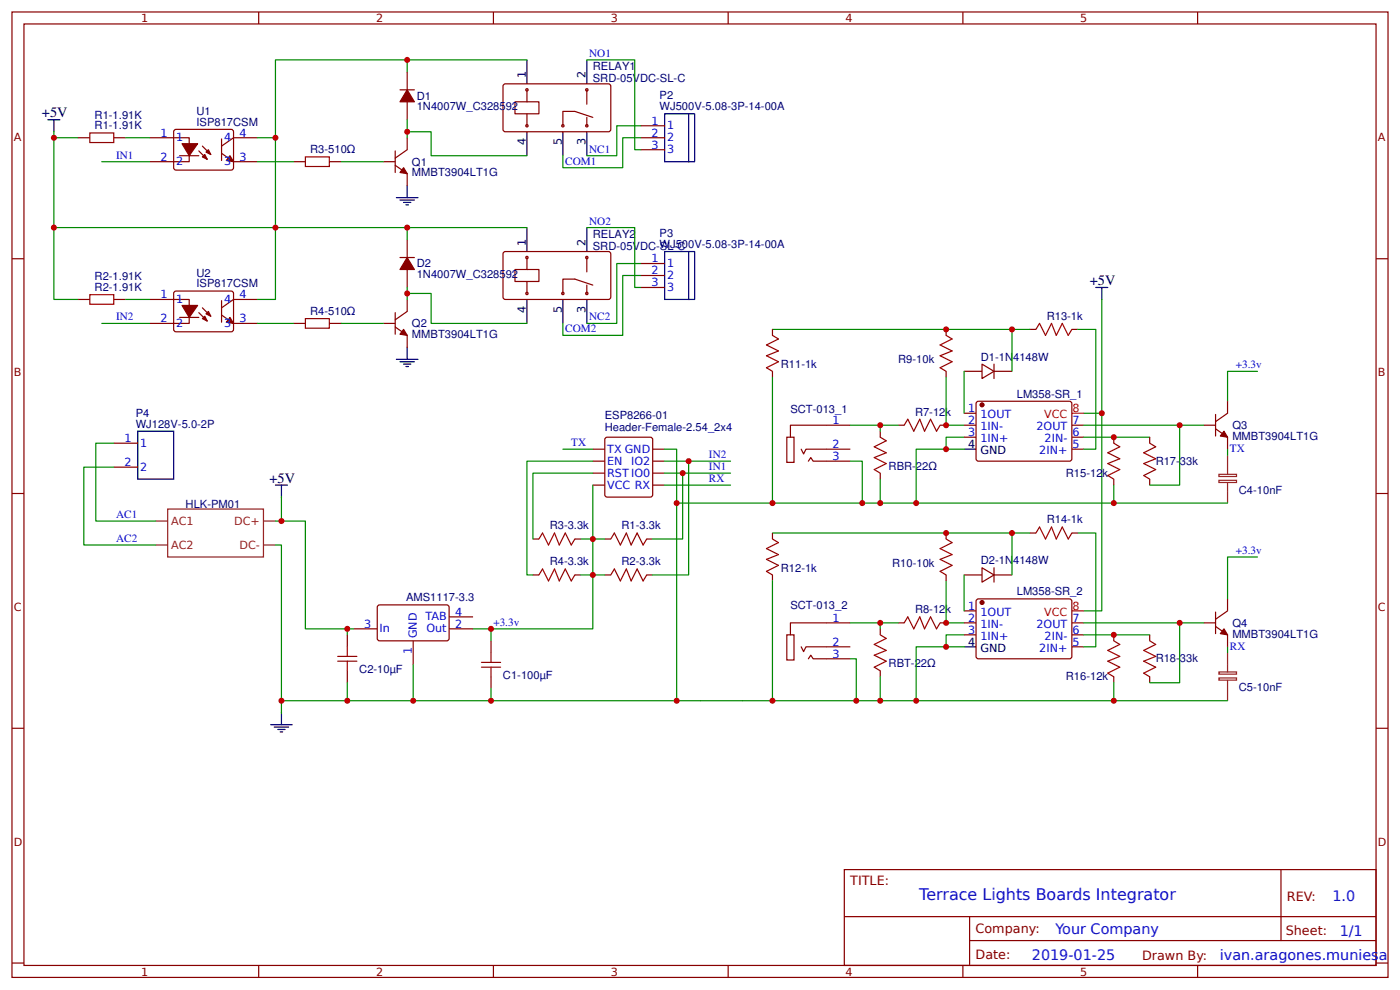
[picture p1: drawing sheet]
<svg xmlns="http://www.w3.org/2000/svg" width="309mm" height="219mm" viewBox="0 0 309 219" stroke-linecap="round" stroke-linejoin="round" font-family="sans-serif">
<g fill="none" stroke="#800" stroke-width=".26">
<path d="M2.6 2.6h304.1v213.3h-304.1zM5.3 5.3h298.7v208h-298.7zM57.1 2.6v2.7M88.4 19.8h3.1M90 15.9v3.9M109 2.6v2.7M111.2 18.8l.5-.3 23 .1 .2 .4v9.8l-.5 .3-23-.1-.3-.4zM116.2 19.6h.4v.4h-.4zM116.4 19.8v2.7M129.5 19.6h.3v.4h-.3zM129.6 19.8v3.2M160.9 2.6v2.7"/>
<path d="M212.7 2.6v2.7M264.6 2.6v2.7M17.2 30.4h2.6M25.1 30.4h2.7M33.1 30.4h8.7v5.3h-8.7M38.4 28.8l.5-.2h12.4l.3 .5-.1 8.2-.4 .3-12.5-.1-.2-.5zM39.7 34.4h4.2M43.9 33.3l1.9 1.9M44.7 32.3l1.9 1.8M48.9 33.9l2.7 1.8h5.3M48.9 30.7v4.8M56.9 30.4h-5.3l-2.7 1.9"/>
<path d="M64.8 35.7h2.7M72.8 35.7h2.6M84.7 35.7h2.6M87.3 36.5l2.7 1.9v2.6M87.3 33.3v4.8M90 22.5v4M90 30.4v2.7l-2.7 1.8M113.8 22.5h5.3v2.6h-5.3zM116.2 27.6h.4v.4h-.4zM116.4 25.1v2.7M124.2 27.6h.3v.4h-.3zM129.5 27.6h.3v.4h-.3z"/>
<path d="M129.6 25.9v1.9M131 25.9l-4-1.3h-2.6v3.2M141.6 30.4h5.2M141.6 27.8h5.2M141.6 33.1h5.2M2.6 57.1h2.7M88.4 56.9h3.1M90 52.9v4M90 59.5v4M111.2 55.8l.5-.2h23l.2 .5v9.8l-.5 .2h-23l-.3-.5zM113.8 59.5h5.3v2.7h-5.3zM116.2 56.7h.4v.4h-.4z"/>
<path d="M116.4 56.9v2.6M129.5 56.7h.3v.4h-.3zM129.6 56.9v3.2M141.6 58.2h5.2M304 57.1h2.7M17.2 66.1h2.6M25.1 66.1h2.7M33.1 66.1h8.7v5.3h-8.7M38.4 64.6l.5-.3 12.4 .1 .3 .4-.1 8.2-.4 .3-12.5-.1-.2-.4zM39.7 70.1h4.2M43.9 69.1l1.9 1.8M44.7 68l1.9 1.8"/>
<path d="M48.9 66.4v4.8M48.9 69.6l2.7 1.8h5.3M56.9 66.1h-5.3l-2.7 1.9M64.8 71.4h2.7M72.8 71.4h2.6M84.7 71.4h2.6M87.3 72.2l2.7 1.9v2.6M87.3 69.1v4.7M90 66.1v2.7l-2.7 1.8M116.2 64.6h.4v.4h-.4zM116.4 62.2v2.6M124.2 64.6h.3v.4h-.3z"/>
<path d="M129.5 64.6h.3v.4h-.3zM129.6 63v1.8M131 63l-4-1.4h-2.6v3.2M141.6 60.9h5.2M141.6 63.5h5.2M170.7 72.8v1.3M209 72.8v1.3M227.5 72.8h1.4M236.8 72.8h1.3M25.1 97.9h5.3M131 99.2h2.6M133.9 96.6h9.8l.4 .2 .1 12.5-.3 .4-9.8 .1-.4-.3-.1-12.4z"/>
<path d="M144.2 99.2h2.6M170.7 82v1.3M173.8 96.6h1.6v5.5h-1.6zM177 99.2l.5 1.1 .6-1.1h9.8M187.9 93.9h-13.3v2.7M194.5 95.2v1.4M198.4 93.9h1.4M207.7 93.9h1.3M209 82v1.3M213 93.9h2.6M213 91.3h2.6M213 96.6h2.6"/>
<path d="M213 82h4M215.7 88.9l.5-.3 20.3 .1 .3 .5-.1 12.4-.4 .3-20.4-.1-.3-.5zM217 80.4l2.6 1.6-2.6 1.6zM219.6 80.4v3.2M219.6 82h4M236.8 99.2h2.6M236.8 93.9h2.6M236.8 96.6h2.6M246.1 96.6v1.3M254 96.6v1.3M265.9 93.9h2.7M268.6 94.7l2.6 1.9v2.6"/>
<path d="M268.6 91.5v4.8M271.2 88.6v2.7l-2.6 1.8M2.6 109h2.7M25.1 103.2h5.3M117.7 119.1h1.4M127 119.1h1.3M131 101.9h2.6M131 104.5h2.6M131 107.2h2.6M133.6 119.1h1.3M142.9 119.1h1.3M144.2 101.9h2.6"/>
<path d="M144.2 104.5h2.6M144.2 107.2h2.6M170.7 117.7v1.4M178.6 101.9l.5-.8 .6 .8h8.2M194.5 104.5v1.3M209 117.7v1.4M227.5 117.7h1.4M236.8 117.7h1.3M246.1 105.8v1.4M254 105.8v1.4M304 109h2.7M78.1 138.9h5.2"/>
<path d="M83.6 133.7h15.4l.2 .4-.1 7.2-.4 .3-15.1-.1-.3-.5v-6.9zM99.2 138.9h5.3M99.2 136.3h5.3M117.7 127h1.4M127 127h1.3M133.6 127h1.3M142.9 127h1.3M170.7 127v1.3M187.9 137.6h-13.3v2.6M194.5 138.9v1.3M198.4 137.6h1.4M207.7 137.6h1.3"/>
<path d="M209 127v1.3M213 127h4M213 137.6h2.6M213 134.9h2.6M215.7 132.6l.5-.3 20.3 .1 .3 .4-.1 12.5-.4 .2-20.4-.1-.3-.4zM217 125.4l2.6 1.6-2.6 1.6zM219.6 127h4M219.6 125.4v3.2M236.8 137.6h2.6M265.9 137.6h2.7M268.6 138.4l2.6 1.8v2.7M268.6 135.2v4.8"/>
<path d="M271.2 132.3v2.6l-2.6 1.9M76.7 140.2v2.7M76.7 148.2v2.6M91.3 141.6v5.2M108.5 141.6v2.6M108.5 149.5v2.6M173.8 140.2h1.6v5.6h-1.6zM177 142.9l.5 1 .6-1h9.8M178.6 145.5l.5-.8 .6 .8h8.2M194.5 148.2v1.3M213 140.2h2.6M236.8 140.2h2.6"/>
<path d="M236.8 142.9h2.6M246.1 140.2v1.4M246.1 149.5v1.3M254 140.2v1.4M254 149.5v1.3M2.6 160.9h2.7M304 160.9h2.7M186.5 192.1h117.5v21.2h-117.5zM283 192.1v15.7M2.6 212.7h2.7M57.1 213.3v2.6M109 213.3v2.6"/>
<path d="M160.9 213.3v2.6M186.6 202.5h117.3M212.7 213.3v2.6M214.2 207.8h89.7M214.2 202.5v10.6M264.6 213.3v2.6M304 212.7h2.7"/>
</g>
<g fill="none" stroke="#080" stroke-width=".26">
<path d="M90 13.2v2.7M116.4 13.2h-55.5v17.2M129.6 13.2h10.6v19.9h1.4M11.9 29.1v37h5.3M11.9 30.4h5.3M22.5 35.7h10.6M27.8 30.4h5.3M56.9 30.4h4v19.9h-49M56.9 35.7h7.9M75.4 35.7h9.3M90 29.1h5.2v5.3h21.2M90 26.5v3.9"/>
<path d="M141.6 30.4h-4v6.6h-13.2v-2.6M141.6 27.8h-5.3v6.6h-6.7M90 50.3v2.6M116.4 50.3h-55.5v15.8h-4M129.6 50.3h10.6v13.2h1.4M141.6 58.2h-5.3v13.2h-6.7M22.5 71.4h10.6M27.8 66.1h5.3M56.9 71.4h7.9M75.4 71.4h9.3M90 64.8h5.2v6.6h21.2M90 63.5v2.6"/>
<path d="M141.6 60.9h-4v13.2h-13.2v-2.7M170.7 72.8h52.9v9.2M223.6 72.8h3.9M238.1 72.8h4v26.4h-2.7M243.4 66.1v68.8h-4M25.1 97.9h-3.9v17.2h13.2M124.4 99.2h6.6M146.8 99.2h2.7v55.6h-41M170.7 83.3v27.8M187.9 93.9h10.5M194.5 93.9v1.3M209 83.3v10.6h4"/>
<path d="M213 99.2h-10.6v11.9h-7.9M213 96.6h-4v2.6M213 82v9.3M239.4 93.9h21.2v13.3h-6.6M239.4 91.3h4M239.4 96.6h14.6M260.6 93.9h5.3M271.2 99.2v1.3M277.8 82h-6.6v6.6M25.1 103.2h-6.6v17.2h15.9M62.2 109.8v5.3h-1.3M62.2 115.1h5.3v23.8h10.6"/>
<path d="M128.3 119.1h5.3M131 107.2v31.7h-26.5M131 104.5h-13.3v14.6M131 101.9h-14.6v25.1h1.3M146.8 104.5h14.6M146.8 101.9h14.6M146.8 107.2h14.6M150.8 104.5v14.6h-6.6M152.1 101.9v25.1h-7.9M170.7 117.7h52.9v9.3M187.9 101.9h2.6v9.2M194.5 105.8v5.3h-45"/>
<path d="M223.6 117.7h3.9M238.1 117.7h4v25.2h-2.7M246.1 107.2v3.9h-43.7M246.1 111.1h25.1M60.9 120.4h1.3v37M76.7 138.9v1.3M108.5 138.9v2.7M128.3 127h5.3M170.7 128.3v26.5M187.9 137.6h6.6M198.4 137.6h-3.9v1.3M209 128.3v9.3h4"/>
<path d="M213 127v7.9M239.4 137.6h21.2v13.2h-6.6M260.6 137.6h5.3M277.8 123h-6.6v9.3M76.7 150.8v4h-14.5M91.3 146.8v8h-14.6M108.5 152.1v2.7h-17.2M187.9 145.5h1.3v9.3M194.5 149.5v5.3h-45M213 142.9h-10.6v11.9h-7.9M213 140.2h-4v2.7M239.4 140.2h14.6"/>
<path d="M246.1 150.8v4h-43.7M246.1 154.8h25.1M271.2 142.9v1.3"/>
</g>
<g fill="none" stroke="#a00000" stroke-width=".26">
<path d="M19.8 29.4h5.3v2.1h-5.3zM67.5 34.7h5.3v2.1h-5.3zM19.8 65.1h5.3v2.1h-5.3zM67.5 70.4h5.3v2.1h-5.3zM170.7 74.1l1.3 .8-2.7 1.3 2.7 1.3-2.7 1.1 2.7 1.3-2.7 1.3 1.4 .8M209 74.1l1.3 .8-2.6 1.3 2.6 1.3-2.6 1.1 2.6 1.3-2.6 1.3 1.3 .8M228.9 72.8l.8-1.4 1.3 2.7 1.3-2.7 1.1 2.7 1.3-2.7 1.3 2.7 .8-1.3M194.5 96.6l1.3 .8-2.7 1.3 2.7 1.3-2.7 1.1 2.7 1.3-2.7 1.3 1.4 .8M199.8 93.9l.8-1.3 1.3 2.6 1.3-2.6 1.1 2.6 1.3-2.6 1.3 2.6 .8-1.3M246.1 97.9l1.3 .8-2.7 1.3 2.7 1.3-2.7 1.1 2.7 1.3-2.7 1.3 1.4 .8M254 97.9l1.3 .8-2.6 1.3 2.6 1.3-2.6 1.1 2.6 1.3-2.6 1.3 1.3 .8M119.1 119.1l.8-1.4 1.3 2.7 1.3-2.7 1.1 2.7 1.3-2.7 1.3 2.7 .8-1.3"/>
<path d="M134.9 119.1l.8-1.4 1.4 2.7 1.3-2.7 1 2.7 1.4-2.7 1.3 2.7 .8-1.3M170.7 119.1l1.3 .8-2.7 1.3 2.7 1.3-2.7 1.1 2.7 1.3-2.7 1.3 1.4 .8M209 119.1l1.3 .8-2.6 1.3 2.6 1.3-2.6 1.1 2.6 1.3-2.6 1.3 1.3 .8M228.9 117.7l.8-1.3 1.3 2.7 1.3-2.7 1.1 2.7 1.3-2.7 1.3 2.7 .8-1.4M119.1 127l.8-1.3 1.3 2.6 1.3-2.6 1.1 2.6 1.3-2.6 1.3 2.6 .8-1.3M134.9 127l.8-1.3 1.4 2.6 1.3-2.6 1 2.6 1.4-2.6 1.3 2.6 .8-1.3M199.8 137.6l.8-1.3 1.3 2.6 1.3-2.6 1.1 2.6 1.3-2.6 1.3 2.6 .8-1.3M74.6 146h4.2M74.6 145h4.2M76.7 142.9v2.1M76.7 146v2.2M106.4 147.4h4.2"/>
<path d="M106.4 146.3h4.2M108.5 144.2v2.1M108.5 147.4v2.1M194.5 140.2l1.3 .8-2.7 1.3 2.7 1.4-2.7 1 2.7 1.3-2.7 1.4 1.4 .8M246.1 141.6l1.3 .7-2.7 1.4 2.7 1.3-2.7 1 2.7 1.4-2.7 1.3 1.4 .8M254 141.6l1.3 .7-2.6 1.4 2.6 1.3-2.6 1 2.6 1.4-2.6 1.3 1.3 .8"/>
</g>
<g fill="none" stroke="#000" stroke-width=".26">
<path d="M116.4 13.2v5.3M129.6 13.2v5.3M10.6 26.5h2.6M11.9 26.5v2.6M116.4 29.1v5.3M124.4 29.1v5.3M129.6 29.1v5.3M146.8 25.1h5.3v10.6h-5.3zM152.1 25.1h1.4v10.6h-1.4M87.6 43.7h4.7M88.4 44.2h3.1M89.2 44.7h1.6"/>
<path d="M89.7 45.2h.5M90 41v2.7M116.4 50.3v5.3M129.6 50.3v5.3M146.8 55.6h5.3v10.5h-5.3zM152.1 55.6h1.4v10.5h-1.4M87.6 79.4h4.7M88.4 79.9h3.1M90 76.7v2.7M116.4 66.1v5.3M124.4 66.1v5.3M129.6 66.1v5.3"/>
<path d="M242.1 63.5h2.6M243.4 63.5v2.6M30.4 95.2h8v10.6h-8zM89.2 80.4h1.6M89.7 81h.5M213 99.2h2.6M60.9 107.2h2.6M62.2 107.2v2.6M62.2 157.4v2.7M213 142.9h2.6M59.8 160.1h4.8M60.6 160.6h3.2"/>
<path d="M61.4 161.1h1.6M61.9 161.7h.5"/>
</g>
<g fill="none" stroke="#8d2323" stroke-width=".26">
<path d="M34.4 115.1h2.6M37 112.4h21.2v10.6h-21.2zM58.2 115.1h2.7M269.3 106.1h3.9v.5h-3.9zM269.3 104.8h3.9v.5h-3.9zM271.2 100.5v4.3M271.2 106.6v4.5M34.4 120.4h2.6M58.2 120.4h2.7M269.3 149.8h3.9v.4h-3.9zM269.3 148.4h3.9v.5h-3.9zM271.2 144.2v4.2"/>
<path d="M271.2 150.3v4.5"/>
</g>
<g fill="#800" stroke="#800" stroke-width=".26">
<path d="M50.8 34.4l.8 1.3-1.6-.2z"/>
<path d="M44.7 34.7l.5-.6 .6 1.1z"/>
<path d="M45.5 33.6l.5-.5 .6 1z"/>
<path d="M40.2 31.7h3.5l-1.9 2.7z"/>
<path d="M50.8 70.1l.8 1.3-1.6-.2z"/>
<path d="M44.7 70.4l.5-.6 .6 1.1z"/>
<path d="M45.5 69.3l.5-.5 .6 1z"/>
<path d="M40.2 67.5h3.5l-1.9 2.6z"/>
<path d="M89.2 37l.8 1.4-1.6-.3z"/>
<path d="M89.2 72.8l.8 1.3-1.6-.3z"/>
<path d="M270.4 95.2l.8 1.4-1.6-.3z"/>
<path d="M270.4 138.9l.8 1.3-1.6-.2z"/>
<path d="M90 19.8l1.5 2.7h-3.1z"/>
<path d="M90 56.9l1.5 2.6h-3.1z"/>
<circle cx="217" cy="89.4" r=".4"/>
<circle cx="217" cy="133.1" r=".4"/>
</g>
<path d="M236.8 91.3h2.6M236.8 134.9h2.6" fill="none" stroke="#f00" stroke-width=".26"/>
<g fill="#c00">
<circle cx="90" cy="50.3" r=".66"/>
<circle cx="11.9" cy="50.3" r=".66"/>
<circle cx="60.9" cy="50.3" r=".66"/>
<circle cx="11.9" cy="30.4" r=".66"/>
<circle cx="90" cy="13.2" r=".66"/>
<circle cx="190.5" cy="111.1" r=".66"/>
<circle cx="189.2" cy="154.8" r=".66"/>
<circle cx="194.5" cy="154.8" r=".66"/>
<circle cx="170.7" cy="111.1" r=".66"/>
<circle cx="246.1" cy="154.8" r=".66"/>
<circle cx="260.6" cy="137.6" r=".66"/>
<circle cx="246.1" cy="140.2" r=".66"/>
<circle cx="260.6" cy="93.9" r=".66"/>
<circle cx="243.4" cy="91.3" r=".66"/>
<circle cx="246.1" cy="96.6" r=".66"/>
<circle cx="223.6" cy="72.8" r=".66"/>
<circle cx="209" cy="117.7" r=".66"/>
<circle cx="209" cy="142.9" r=".66"/>
<circle cx="76.7" cy="154.8" r=".66"/>
<circle cx="108.5" cy="138.9" r=".66"/>
<circle cx="131" cy="119.1" r=".66"/>
<circle cx="131" cy="127" r=".66"/>
<circle cx="91.3" cy="154.8" r=".66"/>
<circle cx="108.5" cy="154.8" r=".66"/>
<circle cx="149.5" cy="154.8" r=".66"/>
<circle cx="149.5" cy="111.1" r=".66"/>
<circle cx="194.5" cy="111.1" r=".66"/>
<circle cx="209" cy="93.9" r=".66"/>
<circle cx="209" cy="137.6" r=".66"/>
<circle cx="209" cy="99.2" r=".66"/>
<circle cx="209" cy="72.8" r=".66"/>
<circle cx="223.6" cy="117.7" r=".66"/>
<circle cx="202.4" cy="111.1" r=".66"/>
<circle cx="202.4" cy="154.8" r=".66"/>
<circle cx="246.1" cy="111.1" r=".66"/>
<circle cx="170.7" cy="154.8" r=".66"/>
<circle cx="194.5" cy="137.6" r=".66"/>
<circle cx="194.5" cy="93.9" r=".66"/>
<circle cx="90" cy="29.1" r=".66"/>
<circle cx="90" cy="64.8" r=".66"/>
<circle cx="60.9" cy="30.4" r=".66"/>
<circle cx="150.8" cy="104.5" r=".66"/>
<circle cx="152.1" cy="101.9" r=".66"/>
<circle cx="62.2" cy="154.8" r=".66"/>
<circle cx="76.7" cy="138.9" r=".66"/>
<circle cx="62.2" cy="115.1" r=".66"/>
</g>
<text font-size="3.5" fill="#00f" x="203.1" y="198.9">Terrace Lights Boards Integrator</text>
<g font-size="3.2">
<text x="9.3" y="25.9">+5V</text>
<text x="240.8" y="63">+5V</text>
<text x="59.5" y="106.6">+5V</text>
</g>
<g font-size="3.2" fill="#00f">
<text x="294.4" y="199">1.0</text>
<text x="233.2" y="206.2">Your Company</text>
<text x="296" y="206.8">1/1</text>
<text x="228" y="212.1">2019-01-25</text>
<text x="269.5" y="212">ivan.aragones.muniesa</text>
</g>
<g font-size="2.8" fill="#800">
<text x="187.9" y="195.5">TITLE:</text>
<text x="284.3" y="199">REV:</text>
<text x="215.5" y="206.2">Company:</text>
<text x="284.1" y="206.6">Sheet:</text>
<text x="215.5" y="211.9">Date:</text>
<text x="252.3" y="212">Drawn By:</text>
</g>
<g font-size="2.5" fill="#800">
<text x="31.2" y="4.9">1</text>
<text x="83.1" y="4.9">2</text>
<text x="134.9" y="4.9">3</text>
<text x="186.8" y="4.9">4</text>
<text x="238.7" y="4.9">5</text>
<text x="3" y="31.2">A</text>
<text x="304.4" y="31.2">A</text>
<text x="3" y="83.1">B</text>
<text x="304.4" y="83.1">B</text>
<text x="3" y="134.9">C</text>
<text x="304.4" y="134.9">C</text>
<text x="3" y="186.8">D</text>
<text x="304.4" y="186.8">D</text>
<text x="31.2" y="215.5">1</text>
<text x="83.1" y="215.5">2</text>
<text x="134.9" y="215.5">3</text>
<text x="186.8" y="215.5">4</text>
<text x="238.7" y="215.5">5</text>
</g>
<g font-size="2.5">
<text x="116.2" y="17.2" transform="rotate(-90 116.2 17.2)">1</text>
<text x="129.4" y="17.2" transform="rotate(-90 129.4 17.2)">2</text>
<text x="116.2" y="32" transform="rotate(-90 116.2 32)">4</text>
<text x="124.1" y="32" transform="rotate(-90 124.1 32)">5</text>
<text x="129.4" y="32" transform="rotate(-90 129.4 32)">3</text>
<text x="116.2" y="54.2" transform="rotate(-90 116.2 54.2)">1</text>
<text x="129.4" y="54.2" transform="rotate(-90 129.4 54.2)">2</text>
<text x="116.2" y="69" transform="rotate(-90 116.2 69)">4</text>
<text x="124.1" y="69" transform="rotate(-90 124.1 69)">5</text>
<text x="129.4" y="69" transform="rotate(-90 129.4 69)">3</text>
<text x="213.9" y="99">4</text>
<text x="216.6" y="100.3">GND</text>
<text x="213.9" y="142.6">4</text>
<text x="216.6" y="143.9">GND</text>
</g>
<g font-size="2.5" fill="#00f">
<text x="130.2" y="12.6">NO1</text>
<text x="143.9" y="27.5">1</text>
<text x="147.4" y="28.6">1</text>
<text x="25.7" y="35.1">IN1</text>
<text x="35.5" y="30.2">1</text>
<text x="35.5" y="35.5">2</text>
<text x="38.9" y="31.2">1</text>
<text x="49.5" y="31.2">4</text>
<text x="52.9" y="35.5">3</text>
<text x="52.9" y="30.2">4</text>
<text x="130.2" y="33.7">NC1</text>
<text x="143.9" y="30.2">2</text>
<text x="143.9" y="32.8">3</text>
<text x="147.4" y="31.2">2</text>
<text x="147.4" y="33.9">3</text>
<text x="38.9" y="36.5">2</text>
<text x="49.5" y="36.5">3</text>
<text x="124.9" y="36.4">COM1</text>
<text x="130.2" y="49.6">NO2</text>
<text x="143.9" y="57.9">1</text>
<text x="147.4" y="59">1</text>
<text x="35.5" y="65.9">1</text>
<text x="52.9" y="65.9">4</text>
<text x="143.9" y="60.6">2</text>
<text x="143.9" y="63.2">3</text>
<text x="147.4" y="61.6">2</text>
<text x="147.4" y="64.3">3</text>
<text x="25.7" y="70.8">IN2</text>
<text x="35.5" y="71.2">2</text>
<text x="38.9" y="66.9">1</text>
<text x="49.5" y="66.9">4</text>
<text x="52.9" y="71.2">3</text>
<text x="130.2" y="70.8">NC2</text>
<text x="38.9" y="72.2">2</text>
<text x="49.5" y="72.2">3</text>
<text x="124.9" y="73.4">COM2</text>
<text x="273" y="81.4">+3.3v</text>
<text x="183.9" y="93.7">1</text>
<text x="213.9" y="91">1</text>
<text x="213.9" y="93.7">2</text>
<text x="216.6" y="92.3">1OUT</text>
<text x="216.6" y="95">1IN-</text>
<text x="229" y="95">2OUT</text>
<text x="236.9" y="93.7">7</text>
<text x="27.5" y="97.6">1</text>
<text x="31" y="98.7">1</text>
<text x="126.2" y="98.6">TX</text>
<text x="134.1" y="100">TX GND</text>
<text x="156.6" y="101.2">IN2</text>
<text x="183.9" y="99">2</text>
<text x="183.9" y="101.6">3</text>
<text x="213.9" y="96.3">3</text>
<text x="216.6" y="97.6">1IN+</text>
<text x="229.6" y="100.3">2IN+</text>
<text x="230.8" y="97.6">2IN-</text>
<text x="236.9" y="99">5</text>
<text x="236.9" y="96.3">6</text>
<text x="271.7" y="99.9">TX</text>
<text x="27.5" y="102.9">2</text>
<text x="31" y="104">2</text>
<text x="134.1" y="102.7">EN</text>
<text x="134.1" y="105.3">RST IO0</text>
<text x="134.1" y="108">VCC RX</text>
<text x="139.4" y="102.7">IO2</text>
<text x="156.6" y="106.5">RX</text>
<text x="156.6" y="103.8">IN1</text>
<text x="25.7" y="114.4">AC1</text>
<text x="25.7" y="119.7">AC2</text>
<text x="273" y="122.4">+3.3v</text>
<text x="94" y="137.1">TAB</text>
<text x="100.5" y="136">4</text>
<text x="183.9" y="137.3">1</text>
<text x="213.9" y="134.7">1</text>
<text x="213.9" y="137.3">2</text>
<text x="216.6" y="136">1OUT</text>
<text x="236.9" y="137.3">7</text>
<text x="80.4" y="138.6">3</text>
<text x="83.9" y="139.7">In</text>
<text x="92.1" y="141" transform="rotate(-90 92.1 141)">GND</text>
<text x="94.2" y="139.7">Out</text>
<text x="100.5" y="138.6">2</text>
<text x="109" y="138.2">+3.3v</text>
<text x="183.9" y="142.6">2</text>
<text x="213.9" y="140">3</text>
<text x="216.6" y="138.6">1IN-</text>
<text x="216.6" y="141.3">1IN+</text>
<text x="229" y="138.6">2OUT</text>
<text x="229.6" y="143.9">2IN+</text>
<text x="230.8" y="141.3">2IN-</text>
<text x="236.9" y="142.6">5</text>
<text x="236.9" y="140">6</text>
<text x="271.7" y="143.5">RX</text>
<text x="91" y="144.4" transform="rotate(-90 91 144.4)">1</text>
<text x="183.9" y="145.3">3</text>
</g>
<g font-size="2.5" fill="#000080">
<text x="131" y="15.5">RELAY1</text>
<text x="92.1" y="22.1">D1</text>
<text x="131" y="18.1">SRD-05VDC-SL-C</text>
<text x="145.7" y="22">P2</text>
<text x="20.9" y="28.6">R1-1.91K</text>
<text x="20.9" y="26.2">R1-1.91K</text>
<text x="43.4" y="27.8">ISP817CSM</text>
<text x="43.4" y="25.4">U1</text>
<text x="92.1" y="24.4">1N4007W_C328592</text>
<text x="145.7" y="24.3">WJ500V-5.08-3P-14-00A</text>
<text x="68.5" y="33.9">R3-510Ω</text>
<text x="91" y="39">MMBT3904LT1G</text>
<text x="91" y="36.6">Q1</text>
<text x="131" y="52.5">RELAY2</text>
<text x="145.7" y="52.4">P3</text>
<text x="92.1" y="59.1">D2</text>
<text x="131" y="55.2">SRD-05VDC-SL-C</text>
<text x="145.7" y="54.8">WJ500V-5.08-3P-14-00A</text>
<text x="20.9" y="64.3">R2-1.91K</text>
<text x="20.9" y="61.9">R2-1.91K</text>
<text x="43.4" y="63.5">ISP817CSM</text>
<text x="43.4" y="61.1">U2</text>
<text x="92.1" y="61.4">1N4007W_C328592</text>
<text x="68.5" y="69.6">R4-510Ω</text>
<text x="231.3" y="70.6">R13-1k</text>
<text x="91" y="74.7">MMBT3904LT1G</text>
<text x="91" y="72.3">Q2</text>
<text x="172.5" y="81.3">R11-1k</text>
<text x="198.4" y="80.2">R9-10k</text>
<text x="216.7" y="79.6">D1-1N4148W</text>
<text x="224.6" y="87.8">LM358-SR_1</text>
<text x="30" y="94.5">WJ128V-5.0-2P</text>
<text x="30" y="92.1">P4</text>
<text x="133.6" y="95.2">Header-Female-2.54_2x4</text>
<text x="133.6" y="92.6">ESP8266-01</text>
<text x="174.6" y="91.1">SCT-013_1</text>
<text x="202.1" y="91.8">R7-12k</text>
<text x="272.3" y="94.8">Q3</text>
<text x="272.3" y="97.2">MMBT3904LT1G</text>
<text x="196.3" y="103.7">RBR-22Ω</text>
<text x="235.5" y="105.3">R15-12k</text>
<text x="255.3" y="102.7">R17-33k</text>
<text x="41" y="112.2">HLK-PM01</text>
<text x="273.7" y="109.1">C4-10nF</text>
<text x="121.5" y="116.9">R3-3.3k</text>
<text x="137.3" y="116.9">R1-3.3k</text>
<text x="231.3" y="115.6">R14-1k</text>
<text x="121.5" y="124.9">R4-3.3k</text>
<text x="137.3" y="124.9">R2-3.3k</text>
<text x="197.1" y="125.1">R10-10k</text>
<text x="216.7" y="124.6">D2-1N4148W</text>
<text x="172.5" y="126.3">R12-1k</text>
<text x="224.6" y="131.5">LM358-SR_2</text>
<text x="89.7" y="132.8">AMS1117-3.3</text>
<text x="174.6" y="134.5">SCT-013_2</text>
<text x="202.1" y="135.5">R8-12k</text>
<text x="272.3" y="140.8">MMBT3904LT1G</text>
<text x="272.3" y="138.4">Q4</text>
<text x="79.4" y="148.7">C2-10µF</text>
<text x="196.3" y="147.4">RBT-22Ω</text>
<text x="255.3" y="146.3">R18-33k</text>
<text x="111.1" y="150">C1-100µF</text>
<text x="235.5" y="150.3">R16-12k</text>
<text x="273.7" y="152.7">C5-10nF</text>
</g>
<g font-size="2.5" fill="#f00">
<text x="230.7" y="92.3">VCC</text>
<text x="236.9" y="91">8</text>
<text x="230.7" y="136">VCC</text>
<text x="236.9" y="134.7">8</text>
</g>
<g font-size="2.5" fill="#8d2323">
<text x="37.8" y="115.9">AC1</text>
<text x="51.7" y="115.9">DC+</text>
<text x="37.8" y="121.2">AC2</text>
<text x="52.9" y="121.2">DC-</text>
</g>
</svg>
